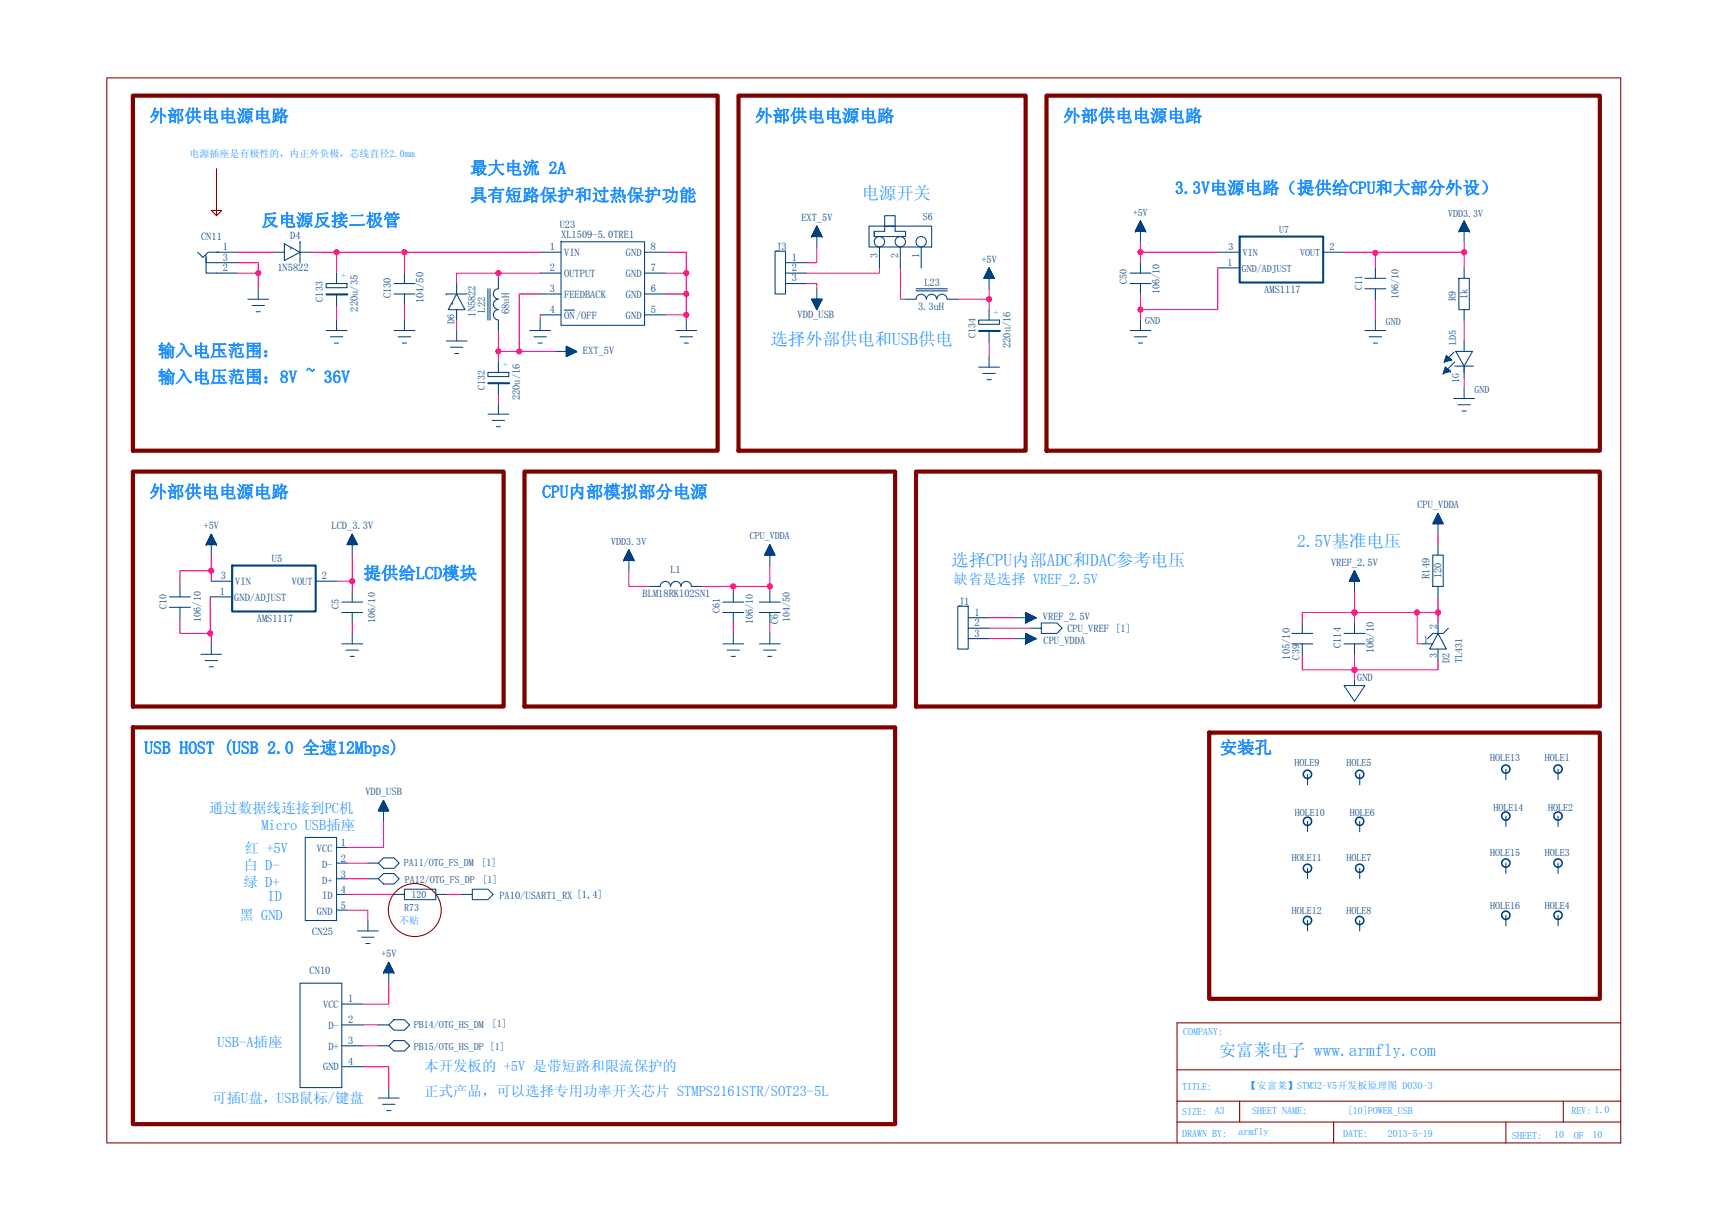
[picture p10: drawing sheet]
<svg xmlns="http://www.w3.org/2000/svg" width="420mm" height="297mm" viewBox="0 0 420 297" stroke-linecap="round" stroke-linejoin="round" font-family="sans-serif">
<g fill="none" stroke="#ff0080" stroke-width=".25">
<path d="M277.5 58.8v5.1M356.2 58.8v2.6h-21.7l.1 .1M57.8 63.9h5v2.5M57.8 66.4h5v3.9M57.8 61.4h8.8M75.5 61.4h6.4v5M81.9 74.3v3.6M81.9 61.4h16.5v5M98.4 74.1v3.8M98.4 61.4h33M111.1 77.9v2.5M121.3 66.4h-10.2v2.6"/>
<path d="M131.4 66.4h-10.1v1.3M131.4 76.6v1.3M131.4 71.5h-5.1v14M161.9 61.4h5.1v5M161.9 76.6h5.1M161.9 66.4h5.1M167 66.4v5.1h-5.1M167 71.5v6.4M196.2 69h2.5v1.3M198.7 60.1v3.8h-2.5M214 65.2v1.2h-17.8M219 65.2v7.6h1.3"/>
<path d="M233 72.8h7.6M240.6 70.3v5M277.5 61.4h19M277.5 71.5v3.8M296.3 65.2v10.1h-18.8v2.6M327 61.4h7.6v.1M334.6 61.5v3.7M334.6 72.8v5.1M356.2 61.4v3.8M356.2 77.9v5.1M121.3 80.4v7.7M121.3 95.9v2.3"/>
<path d="M135.2 85.5h-13.9M240.6 83.2v3.6M356.2 91.9v2.5M51.4 138.9h-7.6v3.8M51.4 135v6.4M85.7 135v8.9M153 138.9v3.8h5.1M187.3 137.6v5.1M349.9 130v2.5M43.8 150.3v3.8h7.6v2.5M51.1 145.2v8.9M81.9 141.4h3.8"/>
<path d="M85.7 151.6v2.5M170.8 142.7h7.6M178.4 142.7v1.2M178.4 151.6v2.5M178.4 142.7h8.9v1.2M187.3 151.6v2.5M240.6 150.3h6.4M240.6 152.8h10.2M240.6 155.4h6.4M316.8 159.2v3.8h12.7v2.5M329.5 159.2v3.8h20.4v-2.6M329.5 149h.1"/>
<path d="M329.5 143.9v5.1h-12.7v2.6M329.5 149v2.6M329.5 149h15.3M349.9 145.2v6.4M349.9 149h-5.1v7.6h1.2M329.5 163h.1M93.3 199.8v6.4h-8.9M84.4 210h5.1M84.4 213.8h5.1M84.4 217.6h11.5M108.6 217.6h3.8M84.4 221.4h5.1v2.5"/>
<path d="M94.6 239.2v5.1h-6.4M88.2 249.3h3.8M88.2 254.4h3.8M88.2 259.5h6.4v5.1"/>
</g>
<g fill="#ff0080" stroke="#ff0080" stroke-width=".24">
<circle cx="277.5" cy="75.3" r=".62"/>
<circle cx="334.6" cy="61.5" r=".62"/>
<circle cx="356.2" cy="61.3" r=".62"/>
<circle cx="277.5" cy="61.3" r=".62"/>
<circle cx="178.4" cy="142.6" r=".62"/>
<circle cx="62.8" cy="66.4" r=".62"/>
<circle cx="167" cy="66.4" r=".62"/>
<circle cx="167" cy="71.5" r=".62"/>
<circle cx="121.2" cy="66.4" r=".62"/>
<circle cx="121.2" cy="85.5" r=".62"/>
<circle cx="167" cy="76.6" r=".62"/>
<circle cx="81.9" cy="61.3" r=".62"/>
<circle cx="98.4" cy="61.3" r=".62"/>
<circle cx="126.3" cy="85.5" r=".62"/>
<circle cx="240.6" cy="72.8" r=".62"/>
<circle cx="349.8" cy="149" r=".62"/>
<circle cx="344.8" cy="149" r=".62"/>
<circle cx="329.5" cy="149" r=".62"/>
<circle cx="329.5" cy="163" r=".62"/>
<circle cx="187.3" cy="142.6" r=".62"/>
<circle cx="85.7" cy="141.4" r=".62"/>
<circle cx="51.4" cy="138.8" r=".62"/>
<circle cx="51.1" cy="154.1" r=".62"/>
</g>
<path d="M301.6 57.6h20.3v11.1h-20.3zM79.4 71.6h5.1M118.8 93.2h5.1M238.2 80.5h5.1M56.5 137.6h20.3v11.2h-20.3z" fill="none" stroke="#004080" stroke-width=".51"/>
<g fill="none" stroke="#004080" stroke-width=".25">
<path d="M69.2 59.3l3.8 2.1-3.8 2zM73 58.8h.1M73 58.8v5.1M136.5 58.8h20.3v20.3h-20.3zM211.4 55h15.3v5.1h-15.3zM212.7 56.3h2.5v-1.3h2.6v1.3h2.5v1.3h-7.6zM212.7 56.3v1.3M215.2 55v-2.5h2.6v2.5M48.1 61.4l1.3 1.2 1.2-1.2h2.6M50.1 62.1v4.3h7.7M50.1 62.6v1.3h7.7M52.7 61.4h5.1"/>
<path d="M66.6 61.4h2.6M70.7 60.3h.1M73 61.4h2.5M79.3 69h5.1v1h-5.1zM81.9 66.4v2.6M81.9 71.8v2.5M95.9 69h5M95.9 71.5h5M98.4 66.4v2.6M98.4 71.5v2.6M108.6 71.5h.1M108.6 71.5h5"/>
<path d="M110.1 73.8h.1M111.1 71.5l2 3.8h-4zM111.1 69v2.5M111.1 75.3v2.6M118.7 70.3v7.6M119.2 70.3v7.6M121.2 75.3a1.25 1.25 0 0 0-1.2 1.3 1.25 1.25 0 0 0 1.2 1.2M121.2 72.8a1.25 1.25 0 0 0-1.2 1.2 1.25 1.25 0 0 0 1.2 1.3M121.2 70.3a1.25 1.25 0 0 0-1.2 1.2 1.25 1.25 0 0 0 1.2 1.2M121.3 67.7v2.6M121.3 77.9v2.5M131.4 61.4h5.1"/>
<path d="M131.4 66.4h5.1M131.4 71.5h5.1M131.4 76.6h5.1M156.8 61.4h5.1M156.8 66.4h5.1M156.8 71.5h5.1M156.8 76.6h5.1M188.6 61.1h2.5v10.4h-2.5zM191.1 63.9h5.1M191.1 66.4h5.1M191.1 69h5.1M214 60.1v5.1"/>
<path d="M219 60.1v5.1M220.3 72.8h2.6M222.9 72.8a1.25 1.25 0 0 1 1.2-1.2 1.25 1.25 0 0 1 1.3 1.2M222.9 70.3h7.6M222.9 70.8h7.6M224.1 60.1v5.1M225.4 72.8a1.25 1.25 0 0 1 1.2-1.2 1.25 1.25 0 0 1 1.3 1.2M227.9 72.8a1.25 1.25 0 0 1 1.3-1.2 1.25 1.25 0 0 1 1.2 1.2M230.5 72.8h2.5M238.1 77.9h5.1v1h-5.1zM240.6 75.3v2.6M274.9 66.4h5.1"/>
<path d="M274.9 69h5.1M277.5 63.9v2.5M277.5 69v2.5M296.3 65.2h5M296.5 61.4h5.1M321.9 61.4h5.1M332.1 67.7h5.1M332.1 70.3h5.1M334.6 65.2v2.5M334.6 70.3v2.5M354.9 67.7h2.6v7.6h-2.6zM356.2 65.2v2.5"/>
<path d="M356.2 75.3v2.6M118.7 90.6h5.1v1h-5.1zM121.3 88.1v2.5M121.3 93.4v2.5M240.6 80.7v2.5M351.1 90.8h.1M351.2 90.6h.9M351.3 90.3h1.6M351.4 88.1h.1M351.5 89.8h.8M351.5 87.8h.9M351.6 89.6h.3"/>
<path d="M351.6 87.5h1.6M351.6 89.3v1.4M351.6 89.3h.1M351.6 89.3l1.3 1-1.8 .5zM351.7 87h.8M351.8 86.8h.4M351.9 89.5v1.1M351.9 86.5v1.4M351.9 86.5h.1M351.9 86.5l1.3 1-1.8 .6zM352.1 89.7v.8M352.1 86.7v1.1"/>
<path d="M352.4 89.9v.5M352.4 86.9v.8M352.6 90.4v-.3h-1.2v.6M352.6 87.1v.5M352.9 90.3h.1M352.9 87.6v-.3h-1.3v.6M353.2 87.5h.1M353.7 85.7l-1.1 1.1M353.9 88.1l-2.5 2.5M353.9 89.1h4.6M354.2 85.5h4l-2 3.6zM356.2 83v2.5"/>
<path d="M356.2 89.1v2.8M348.6 135h2.5v7.7h-2.5zM349.9 132.5v2.5M41.2 145.2h5.1M41.2 147.7h5.1M43.8 142.7v2.5M43.8 147.7v2.6M51.1 145.2h5.1M51.4 141.4h5.1M76.8 141.4h5.1M83.2 146.5h5M83.2 149h5"/>
<path d="M85.7 143.9v2.6M85.7 149v2.6M158.1 142.7h2.5M160.6 142.6a1.25 1.25 0 0 1 1.3-1.2 1.25 1.25 0 0 1 1.2 1.2M163.2 142.6a1.25 1.25 0 0 1 1.2-1.2 1.25 1.25 0 0 1 1.3 1.2 1.27 1.27 0 0 1 1.2-1.2 1.27 1.27 0 0 1 1.3 1.2M168.2 142.7h2.6M175.9 146.5h5M175.9 149h5M178.4 143.9v2.6M178.4 149v2.6M184.8 146.5h5M184.8 149h5"/>
<path d="M187.3 143.9v2.6M187.3 149v2.6M233 147.5h2.6v10.4h-2.6zM235.6 150.3h5M235.6 152.8h5M235.6 155.4h5M314.3 156.6h5.1M314.3 154.1h5.1M316.8 151.6v2.5M316.8 156.6v2.6M327 156.6h5.1M327 154.1h5.1"/>
<path d="M329.5 151.6v2.5M329.5 156.6v2.6M346 156.6h2.6M349.9 142.7v2.5M349.9 154.1l2 3.8h-4.1zM349.9 151.6v2.5M349.9 157.9v2.5M352.4 152.8l-1.3 1.3h-2.5l-1.3 1.3M318.1 188.4v2.5M318.1 199.8v2.6M330.8 188.4v2.5M330.8 199.8v2.6"/>
<path d="M366.4 187.1v2.6M366.4 198.5v2.6M379.1 187.1v2.6M379.1 198.5v2.6M74.3 203.7h7.6v20.2h-7.6zM81.9 206.2h2.5M81.9 210h2.5M81.9 213.8h2.5M81.9 217.6h2.5M89.5 210h2.5M89.5 213.8h2.5M92 210l1.3-1.3h2.6l1.2 1.3-1.2 1.2h-2.6z"/>
<path d="M92 213.8l1.3-1.3h2.6l1.2 1.3-1.2 1.3h-2.6zM95.9 217.6h2.5M98.4 216.3h7.6v2.6h-7.6zM106 217.6h2.6M318.1 211.2v2.6M330.8 211.2v2.6M366.4 210v2.5M379.1 210v2.5M73 239.2h10.2v25.4h-10.2zM81.9 221.4h2.5M318.1 223.9v2.6M330.8 223.9v2.6"/>
<path d="M366.4 222.7v2.5M379.1 222.7v2.5M83.2 244.3h5M83.2 249.3h5M83.2 254.4h5M83.2 259.5h5M92 249.3h2.6M92 254.4h2.6M94.6 249.3l1.3-1.2h2.5l1.3 1.2-1.3 1.3h-2.5zM94.6 254.4l1.3-1.2h2.5l1.3 1.2-1.3 1.3h-2.5z"/>
<circle cx="213.9" cy="58.8" r="1.26"/>
<circle cx="219" cy="58.8" r="1.26"/>
<circle cx="224.1" cy="58.8" r="1.26"/>
</g>
<g fill="none" stroke="#004080" stroke-width=".38">
<circle cx="318.1" cy="199.8" r="1.01"/>
<circle cx="318.1" cy="188.4" r="1.01"/>
<circle cx="330.8" cy="188.4" r="1.01"/>
<circle cx="330.8" cy="199.8" r="1.01"/>
<circle cx="366.4" cy="187.1" r="1.01"/>
<circle cx="366.4" cy="198.5" r="1.01"/>
<circle cx="379.1" cy="198.5" r="1.01"/>
<circle cx="379.1" cy="187.1" r="1.01"/>
<circle cx="318.1" cy="211.2" r="1.01"/>
<circle cx="330.8" cy="211.2" r="1.01"/>
<circle cx="366.4" cy="210" r="1.01"/>
<circle cx="379.1" cy="210" r="1.01"/>
<circle cx="318.1" cy="223.9" r="1.01"/>
<circle cx="330.8" cy="223.9" r="1.01"/>
<circle cx="366.4" cy="222.7" r="1.01"/>
<circle cx="379.1" cy="222.7" r="1.01"/>
</g>
<g fill="none" stroke="#004080" stroke-width=".24">
<path d="M197.5 57.6h.1M197.5 57.6h2.5M197.5 57.5h2.4M197.6 57.3v.3M197.6 57.4h2.3v.2M197.6 57.3h2.2M197.6 57.1v.5M197.6 57.1h2.2v.5M197.7 57h2M197.7 56.9v.7M197.7 57h2v.6M197.8 56.9h1.8"/>
<path d="M197.9 56.7v.9M197.9 56.7h1.7v.9M197.9 56.6h1.6M198 56.5v1.1M198 56.5h1.5v1.1M198 56.5h1.4M198.1 56.3v1.3M198.1 56.3h1.3v1.3M198.1 56.2h1.2M198.2 56v1.6M198.2 56.1h1.1v1.5M198.2 56h1"/>
<path d="M198.3 55.8v1.8M198.3 55.9h.9v1.7M198.3 55.8h.8M198.4 55.6v2M198.4 55.7h.7v1.9M198.4 55.6h.6M198.5 55.4v2.2M198.5 55.5h.5v2.1M198.5 55.4h.4M198.6 55.2v2.4M198.6 55.3h.3v2.3M198.6 55.2h.2"/>
<path d="M198.7 55v2.6M198.7 55.1l.1 2.5M198.7 55h.1M198.7 55l1.3 2.6h-2.5l1.2-2.6v5.1M200 57.6h.1M276.2 56.3h.1M276.2 56.2h2.5M276.3 56.1h2.3M276.4 55.8v.5M276.4 55.9h2.1M276.4 55.8h2.1M276.5 55.6v.7"/>
<path d="M276.5 55.7h1.9v.6M276.6 55.6h1.8M276.6 55.4v.9M276.6 55.5h1.7M276.7 55.4h1.6M276.7 55.2v1.1M276.7 55.3h1.5M276.7 55.2h1.5M276.8 55v1.3M276.8 55.1h1.3v1.2M276.8 55h1.3M276.9 54.8v1.5"/>
<path d="M276.9 54.9h1.1M277 54.8h1M277 54.6v1.7M277 54.7h.9M277.1 54.6h.8M277.1 54.4v1.9M277.1 54.5h.7M277.2 54.4h.6M277.2 54.3h.5M277.3 54v2.3M277.3 54.1h.3M277.4 54h.2"/>
<path d="M277.4 53.7v2.6M277.4 53.9h.1M277.5 53.8h.1M277.5 53.7l1.2 2.6h-2.5l1.3-2.6v5.1M277.5 53.8v2.5M277.6 54.1v2.2M277.7 54.2h-.4l-.1 2.1M277.7 54.3v2M277.8 54.5v1.8M277.9 54.7v1.6M278 54.9v1.4M278.2 55.3v1"/>
<path d="M278.3 55.5v.8M278.5 55.9v.4M278.6 56h-2.3v.3M278.6 56.1v.2M278.7 56.3h.1M354.9 56.3h.1M355 56v.2h2.4M355 56.1h2.4M355.1 56h2.2M355.1 55.8v.5M355.1 55.9h2.2M355.2 55.8h2"/>
<path d="M355.2 55.6v.7M355.3 55.7h1.9v.6M355.3 55.6h1.8M355.3 55.4v.9M355.3 55.5h1.8M355.4 55.4h1.6M355.4 55.2v1.1M355.4 55.3h1.6M355.5 55.2h1.4M355.5 55.1h1.4v1.2M355.7 54.8v1.5M355.7 54.9h1.1"/>
<path d="M355.7 54.8h1M355.8 54.6v1.7M355.8 54.7h.9M355.8 54.6h.8M355.8 54.4v1.9M355.8 54.5h.8M355.9 54.4h.6l.1 1.9M355.9 54.2v2.1M355.9 54.3h.6M356 54.2h.4M356.1 54v2.3M356.1 54.1h.3"/>
<path d="M356.1 54h.2M356.2 56.3v-2.6l1.3 2.6h-2.6l1.3-2.6v5.1M356.2 53.9h.1M356.2 53.8h.1M356.3 53.8v2.5M356.4 54.1v2.2M356.5 54.3v2M356.7 54.7v1.6M356.8 54.9v1.4M356.8 55h-1.2l-.1 1.3M357 55.3v1M357.1 55.5v.8"/>
<path d="M357.3 55.9v.4M357.4 56.1v.2M357.5 56.3h.1M60.3 72.8h5.1M61.3 74.3h3.1M62.3 75.8h1M62.8 70.3v2.5M81.9 77.9v2.5M98.4 77.9v2.5M131.4 77.9v2.5M137.3 75.4h2.5M167 77.9v2.5"/>
<path d="M197.5 72.8h.1M197.5 72.8h2.5M197.5 72.9h2.4M197.6 72.8v.2h2.3v-.2M197.6 73.1h2.2M197.6 72.8v.4h2.2v-.4M197.7 73.3h2M197.7 72.8v.6h2v-.6M197.8 73.5h1.8M197.9 72.8v.8h1.7v-.8M197.9 73.7h1.6M198 72.8v1h1.5v-1"/>
<path d="M198 73.9h1.4M198.1 72.8v1.2h1.3M198.1 74.1h1.2M198.2 72.8v1.4h1.1M198.2 74.3h1M198.3 72.8v1.6h.9M198.3 74.5h.8M198.4 72.8v1.8h.7M198.4 74.7h.6M198.5 72.8v2h.5M198.5 74.9h.4M198.6 72.8v2.2h.3v-2.2"/>
<path d="M198.6 75.1h.2M198.7 72.8l.1 2.4M198.7 70.3v5l1.3-2.5h-2.5l1.2 2.5M198.8 72.8v2.5M199 72.8v2.1M199.1 72.8v1.9M199.2 72.8v1.7M199.3 72.8v1.5M199.4 72.8v1.3M200 72.8h.1M239.4 67.6v.1M239.4 67.6l2.5 .1h-2.5"/>
<path d="M239.5 67.5h2.3M239.6 67.3h2.1M239.6 67.2h2v.5M239.7 67v.7M239.7 67h1.8v.7M239.8 66.9h1.7M239.9 66.7h1.5M239.9 66.5v1.2M239.9 66.6h1.5v1.1M240 66.5h1.3M240 66.3v1.4M240 66.4h1.2v1.3"/>
<path d="M240.1 66.3h1.1M240.1 66.1v1.6M240.1 66.2h1v1.5M240.2 66.1h.9M240.2 66h.8v1.7M240.3 65.7v2M240.3 65.8h.6v1.9M240.4 65.7h.5M240.4 65.5v2.2M240.4 65.6h.4v2.1M240.5 65.5h.3M240.5 65.3v2.4"/>
<path d="M240.5 65.4h.2v2.3M240.6 65.3h.1M240.6 65.2v2.5M240.6 65.2h.1M240.6 65.2l1.3 2.5h-2.5l1.2-2.5v5.1M241 65.9h-.7l-.1 1.8M241.4 67.7v-.9h-1.6v.9M241.6 67.1h-1.9l-.1 .6M241.8 67.7v-.3h-2.3v.3M277.5 77.9v2.5M334.6 77.9v2.5M79.3 80.4h5.1"/>
<path d="M80.4 81.9h3M81.4 83.5h1M95.9 80.4h5M96.9 81.9h3M97.9 83.5h1M108.6 83h5M109.6 84.5h3M110.6 86h1M111.1 80.4v2.6M121.3 98.2v2.6M128.9 80.4h5.1M129.9 81.9h3"/>
<path d="M130.9 83.5h1M137.8 85.5h2.5l-2.5-1.3v2.6l2.5-1.3h-5.1M137.8 84.5h.5M137.8 86h1.6M137.8 86.7h.1M137.8 86.6h.3M137.8 86.4h.7M137.8 86.3h.9M137.8 86.1h1.4M137.8 85.9h1.8M137.8 85.8h2M137.8 85.7h2.2"/>
<path d="M137.8 85.6h2.4M137.8 85.4h2.3l-.1 .2M137.8 85.3h2.1M137.8 85.2h1.9v.5M137.8 85.1h1.7M137.8 85h1.5M137.8 84.9h1.3M137.8 84.8h1.1M137.8 84.7h.9M137.8 84.6h.7l-.1 1.8M137.8 84.4h.3M137.8 84.3l.1 2.4"/>
<path d="M137.8 84.3v2.4M138 84.4v2.2M138.1 84.4v2.2M138.2 84.5v2M138.3 84.5v2h-.5M138.5 84.6v1.8M138.6 84.7v1.6M138.7 84.7v1.6M138.8 84.8v1.4M138.9 84.8v1.4h-1.1M139 84.9v1.2M139.1 84.9v1.2"/>
<path d="M139.2 85v1M139.3 85v1M139.4 85.1v.8M139.5 85.2v.7M139.6 85.2v.6M139.8 85.3v.4M139.9 85.3v.4M140.2 85.4v.2M140.2 85.5h.1M164.4 80.4h5.1M165.4 81.9h3.1M166.5 83.5h1"/>
<path d="M238.1 89.3h5.1M239.1 90.8h3.1M240.1 92.4h1M240.6 86.8v2.5M274.9 80.4h5.1M275.9 81.9h3.1M277 83.5h1M332.1 80.4h5.1M333.1 81.9h3M334.1 83.5h1M353.7 96.9h5M354.7 98.5h3"/>
<path d="M355.7 100h1M356.2 94.4v2.5M118.7 100.8h5.1M119.7 102.3h3.1M120.7 103.8h1.1M50.1 132.5h.1M50.2 132.4h2.4M50.2 132.2v.3M50.2 132.3h2.4M50.3 132.2h2.2M50.3 132v.5M50.3 132.1h2.2"/>
<path d="M50.4 132h2M50.4 131.8v.7M50.4 131.9h2M50.5 131.8h1.8M50.5 131.6v.9M50.5 131.7h1.7M50.6 131.6h1.6M50.6 131.5h1.6M50.7 131.2v1.3M50.7 131.3h1.4M50.8 131.2h1.2M50.8 131v1.5"/>
<path d="M50.8 131.1h1.2M50.9 131h1M50.9 130.8v1.7M50.9 130.9h.9v1.6M51 130.8h.8M51 130.6v1.9M51 130.7h.7M51.1 130.6h.6M51.1 130.5h.6M51.1 130.4v2.1M51.2 130.4h.4M51.2 130.3h.4v2.2"/>
<path d="M51.2 130.2v2.3M51.3 130.2h.2M51.3 130.1h.1M51.3 130v2.5M51.4 130h.1M51.4 130l1.3 2.5h-2.6l1.3-2.5v5M51.4 130v2.5M51.7 130.5v2M51.7 130.7v1.8M52 131.1v1.4M52.1 131.3v1.2M52.1 131.4h-1.4l-.1 1.1"/>
<path d="M52.2 131.5v1M52.2 131.7v.8M52.4 131.9v.6M52.5 132.1v.4M52.6 132.3v.2M52.7 132.5h.1M84.5 132.4h2.4M84.6 132.2h2.2M84.6 132.1v.4M84.6 132.1h2.2M84.7 132h2M84.7 131.9v.6"/>
<path d="M84.7 131.9h1.9M84.8 131.8h1.8v.7M84.8 131.7v.8M84.8 131.7h1.7M84.9 131.6h1.6M84.9 131.5v1M84.9 131.5h1.6M85 131.4h1.4M85 131.3v1.2M85 131.3h1.3M85.1 131.2h1.2M85.1 131.1v1.4"/>
<path d="M85.1 131.1h1.1M85.2 131h1M85.3 130.7v1.8M85.3 130.8h.8M85.3 130.7h.7M85.4 130.6h.6M85.4 130.5v2M85.4 130.5h.5M85.5 130.4h.4M85.5 130.3v2.2M85.5 130.3h.3M85.6 130.2h.2"/>
<path d="M85.6 130v2.5M85.6 130.1h.1M85.7 130l1.3 2.5h-2.6l1.3-2.5v5M85.7 130h.1M85.7 130v2.5M85.8 130.2v2.3M85.9 130.4v2.1M86 130.6v1.9M86.1 130.8v1.7M86.1 130.9h-.9v1.6M86.2 131v1.5M86.3 131.2v1.3"/>
<path d="M86.4 131.4v1.1M86.5 131.6v.9M86.7 132v.5M86.8 132.2v.3M86.9 132.3h-2.4v.2M86.9 132.4v.1M151.7 136.3h.1M151.7 136.3h2.6M151.8 136.2h2.4M151.8 136.1v.2M151.8 136.1h2.4v.2M151.9 136h2.2"/>
<path d="M151.9 136.3v-.4h2.2v.4M152 135.8h2M152 135.6v.7M152 135.7h2v.6M152.1 135.6h1.8M152.1 135.4v.9M152.1 135.5h1.8v.8M152.2 135.4h1.6M152.2 135.2v1.1M152.2 135.3h1.6v1M152.3 135.2h1.4M152.3 135v1.3"/>
<path d="M152.3 135.1h1.4v1.2M152.4 135h1.2M152.4 134.8v1.5M152.4 134.9h1.2v1.4M152.5 134.8h1M152.5 134.6v1.7M152.5 134.7h.9v1.6M152.6 134.6h.8M152.6 134.5h.8v1.8M152.7 134.2v2.1M152.7 134.3h.6v2M152.8 134.2h.4"/>
<path d="M152.9 134v2.3M152.9 134.1h.3v2.2M152.9 134h.2M152.9 133.8v2.5M152.9 133.9l.1 2.4M153 133.8h.1M153 133.8l1.3 2.5h-2.6l1.3-2.5v5.1M153.3 134.4h-.6l-.1 1.9M154.3 136.3h.1M186.1 135h2.4M186.1 134.9v.1M186.1 134.9h2.4"/>
<path d="M186.2 134.8h2.2M186.2 134.7v.3M186.2 134.7h2.2M186.3 134.6h2M186.4 134.4h1.8M186.4 134.3v.7M186.4 134.3h1.8v.7M186.5 134.2h1.6M186.5 134.1v.9M186.5 134.1h1.6M186.6 134h1.4M186.6 133.9v1.1"/>
<path d="M186.6 133.9h1.3M186.7 133.8h1.2M186.7 133.6v1.4M186.7 133.7h1.1M186.8 133.4v1.6M186.8 133.6h1M186.8 133.5h.9M186.9 133.2v1.8M186.9 133.4h.8v1.6M186.9 133.3h.8M187 133v2M187 133.2h.6"/>
<path d="M187 133.1h.5l.1 1.9M187.1 132.8v2.2M187.1 132.9h.4M187.1 132.8h.3M187.2 132.6v2.4M187.2 132.8h.2M187.2 132.7h.1M187.3 132.5l1.3 2.5h-2.6l1.3-2.5v5.1M187.3 132.5v2.5M187.3 132.5h.1M187.4 132.7v2.3M187.5 132.9v2.1"/>
<path d="M187.8 133.5v1.5M187.9 133.7v1.3M188 133.9v1.1M188.1 134.1v.9M188.2 134.5h-1.9v.5M188.3 134.5v.5M188.4 134.7v.3M328.9 140v1.4M329 140h1.1M329 139.8v1.6M329 139.9h1v1.5M329.1 139.8h.9"/>
<path d="M329.1 139.6v1.8M329.1 139.7h.8v1.7M329.2 139.6h.7M329.2 139.4v2M329.2 139.4h.6v2M329.3 139.4h.5M329.3 139.1v2.3M329.3 139.3h.4v2.1M329.4 139.1h.3M329.4 138.9v2.5M329.4 139h.2v2.4M329.5 138.9h.1"/>
<path d="M329.5 138.9v2.5M329.5 138.9l1.3 2.5h-2.5l1.2-2.5v5M348.6 127.3v.1M348.6 127.4h2.5M348.7 127.3h2.3M348.7 127.1v.3M348.7 127.2h2.3M348.8 127.1h2.1M348.8 126.9v.5M348.8 127h2.1v.4M348.9 126.9h1.9M348.9 126.7v.7"/>
<path d="M348.9 126.7h1.9M349 126.7h1.7M349 126.4v1M349 126.6h1.7M349.1 126.4h1.5M349.2 126.3h1.4v1.1M349.2 126v1.4M349.2 126.2h1.3M349.3 126h1.1M349.3 125.8v1.6M349.3 125.9h1.1M349.4 125.8h.9"/>
<path d="M349.5 125.6v1.8M349.5 125.7h.8M349.5 125.6h.7M349.6 125.4v2M349.6 125.5h.6M349.6 125.4h.5M349.7 125.2v2.2M349.7 125.3h.4M349.7 125.2h.3M349.7 125v2.4M349.7 125.1h.3M349.8 125h.1"/>
<path d="M349.9 127.4v-2.5l1.2 2.5h-2.5l1.3-2.5v5.1M349.9 124.9h.1M350 125.1v2.3M350.1 125.3v2.1M350.2 125.5v1.9M350.3 125.7v1.7M350.4 125.9v1.5M350.5 126.1v1.3M350.5 126.2h-1.3v1.2M350.7 126.5v.9M350.8 126.7v.7M351 127.1v.3"/>
<path d="M351.1 127.3v.1M48.9 159.2h5M51.4 156.6v2.6M83.2 156.6h5M84.2 158.2h3M85.2 159.7h1M85.7 154.1v2.5M175.9 156.6h5M176.9 158.2h3M177.9 159.7h1M178.4 154.1v2.5M184.8 156.6h5"/>
<path d="M185.8 158.2h3M186.8 159.7h1M187.3 154.1v2.5M247 150.3h5.1l-2.6 1.3v-2.6l2.6 1.3M247 155.4h5.1l-2.6 1.2v-2.5l2.6 1.3M249.5 151.6h.1M249.5 149h.1M249.5 149.5h1v1.5M249.5 149.9h1.8v.7M249.5 151.4h.3M249.5 151.2h.7M249.5 151.1h.9"/>
<path d="M249.5 151h1.1M249.5 150.9h1.3M249.5 150.8h1.5M249.5 150.7h1.8M249.5 150.6h1.9M249.5 150.5h2.2M249.5 150.4h2.4M249.5 150.3h2.6M249.5 150.2h2.5M249.5 150.1h2.3M249.5 150h2.1M249.5 149.8h1.7"/>
<path d="M249.5 149.7h1.4M249.5 149.6h1.3M249.5 149.4h.8M249.5 149.3h.6M249.5 149.2h.4M249.5 156.6h.1M249.5 154.1h.1M249.5 156.4h.5M249.5 156.3h.7M249.5 156.1h1.1M249.5 156h1.3M249.5 155.9h1.5"/>
<path d="M249.5 155.8h1.8M249.5 155.7h1.9M249.5 155.6h2.2M249.5 155.5h2.4M249.5 155.4h2.6M249.5 155.3h2.5M249.5 155.2h2.3M249.5 155.1h2.1M249.5 155h1.8v.7M249.5 154.9h1.7M249.5 154.8h1.4M249.5 154.7h1.3"/>
<path d="M249.5 154.6h1v1.5M249.5 154.5h.8M249.5 154.4h.6M249.5 154.3h.4M249.5 154.2h.2M249.6 154.1l-.1 2.4h.3M249.7 149.1v2.3M249.7 154.2v2.3M249.7 149.1h-.1v2.4M249.8 149.2v2.2M249.8 154.2v2.3M249.9 149.2v2.1"/>
<path d="M249.9 154.3v2.1M250 149.3v2h-.5M250 154.3v2.1M250.1 149.3v1.9M250.1 154.4v1.9M250.2 149.4v1.8M250.2 154.4v1.9M250.3 149.4v1.7M250.3 154.5v1.7M250.4 149.5v1.6M250.4 154.5v1.7h-.9M250.6 149.6v1.4"/>
<path d="M250.6 154.6v1.5M250.7 149.6v1.3M250.7 154.7v1.3M250.8 149.7v1.2M250.8 154.7v1.3M250.8 152.8h2.5v-1.2h3.8l1.3 1.2-1.3 1.3h-3.8v-1.3M250.9 149.7v1.1M250.9 154.8v1.1M251 149.8v1M251 154.9v1M251.1 149.8v.9M251.1 154.9v.9"/>
<path d="M251.2 149.9v.8M251.2 154.9v.9M251.4 150v.6M251.4 155v.7M251.5 150v.5M251.5 155.1v.5M251.6 150.1v.4M251.6 155.2v.4M251.7 150.1v.3M251.7 155.2v.3M251.8 150.2v.2M251.8 155.3v.1"/>
<path d="M251.9 150.2v.1M251.9 155.3v.1M252 150.3h.1M252 155.4h.1M328.3 141.4h2.5M328.3 141.2v.2M328.3 141.3l2.5 .1M328.4 141.2h2.3M328.4 141.4v-.3h2.3v.3M328.5 141h2.1M328.5 140.8v.6M328.5 140.9h2v.5"/>
<path d="M328.6 140.8h1.9M328.6 140.6v.8M328.6 140.7h1.8v.7M328.7 140.6h1.7M328.7 141.4v-.9h1.7v.9M328.8 140.4h1.5M328.8 140.2v1.2M328.8 140.3h1.5v1.1M328.9 140.2h1.3M328.9 140.1h1.2v1.3M49.9 160.7h3M50.9 162.2h1"/>
<path d="M329.5 165.5v1.3h-2.5l2.5 3.8 2.6-3.8h-2.6M92 197.3h2.6M92.1 197.1v.2M92.1 197.2l2.4 .1M92.1 197.1h2.4M92.2 197.3v-.3h2.2v.3M92.2 196.9h2.2M92.3 196.7v.6M92.3 196.8h2v.5M92.3 196.7h2M92.4 196.5v.8M92.4 196.6h1.8v.7"/>
<path d="M92.4 196.4h1.8M92.5 196.3v1M92.5 196.4h1.6v.9M92.6 196.3h1.5M92.6 196.1v1.2M92.6 196.2h1.4v1.1M92.6 196h1.4M92.7 195.9v1.4M92.7 195.9h1.2v1.4M92.7 195.9h1.2M92.8 195.6v1.7M92.8 195.7h1v1.6"/>
<path d="M92.8 195.6h1M92.9 195.4v1.9M92.9 195.5h.8v1.8M93 195.4h.7M93 195.2v2.1M93 195.3h.6v2M93.1 195.2h.5M93.1 195.1h.4v2.2M93.2 194.8v2.5M93.2 194.9h.2v2.4M93.2 194.8h.2M93.3 194.7v2.6"/>
<path d="M93.3 194.7h.1M93.3 194.7l1.3 2.6h-2.6l1.3-2.6v5.1M93.5 195h-.4v2.3M112.4 217.6h2.5v-1.3h3.8l1.3 1.3-1.3 1.3h-3.8v-1.3M87 226.5h5M88 228h3M89 229.5h1M89.5 223.9v2.6M93.3 236.6h.1M93.4 236.6h2.4M93.4 236.4v.2M93.4 236.5h2.3"/>
<path d="M93.5 236.4h2.2M93.5 236.2v.4M93.5 236.3h2.1M93.6 236.2h2M93.6 236v.6M93.6 236.1h1.9v.5M93.7 236h1.8M93.7 235.9h1.7M93.8 235.7h1.5M93.9 235.4v1.2M93.9 235.5h1.3M94 235.4h1.2"/>
<path d="M94 235.1v1.5M94 235.3h1.1M94.1 235.2h1M94.1 234.9v1.7M94.1 235.1h.9M94.2 235h.8M94.2 234.7v1.9M94.2 234.9h.7M94.3 234.8h.6M94.3 234.5v2.1M94.3 234.7h.5M94.4 234.5h.4"/>
<path d="M94.4 234.3v2.3M94.4 234.5h.3M94.5 234.4h.2M94.5 234.1v2.5M94.5 234.3l.1 2.3M94.6 234.1h.1M94.6 234.1l1.3 2.5h-2.6l1.3-2.5v5.1M94.7 234.4v2.2M94.8 234.6v2M94.9 234.8v1.8M95 235v1.6M95.1 235.2v1.4"/>
<path d="M95.2 235.4v1.2M95.3 235.6h-1.5v1M95.3 235.6v1M95.4 235.8h-1.7v.8M95.4 235.8v.8M95.6 236.2v.4M95.7 236.4v.2M95.9 236.6h.1M92 267.1h5.1M93.1 268.6h3M94.1 270.2h1M94.6 264.6v2.5"/>
</g>
<path d="M32.3 23.3h142.3v86.3h-142.3zM179.7 23.3h69.8v86.3h-69.8zM254.6 23.3h134.6v86.3h-134.6zM32.3 114.7h90.2v57.2h-90.2zM127.6 114.7h90.2v57.2h-90.2zM222.9 114.7h166.3v57.2h-166.3zM32.3 177h185.5v96.5h-185.5zM294.2 178.2h95v64.8h-95z" fill="none" stroke="#800000" stroke-width="1"/>
<g fill="none" stroke="#800000" stroke-width=".25">
<path d="M26 18.9h368.3v259.1h-368.3zM51.4 51.2h2.5l-1.2 1.3zM52.7 41v11.5M394.3 248.8h-107.9v29.2M286.4 260.3h107.9M286.4 273h107.9M286.4 267.9h107.9M301.6 267.9v5.1M324.5 273v5M366.4 273v5M380.3 267.9v5.1"/>
<circle cx="100.9" cy="221.4" r="6.4"/>
</g>
<g font-size="4.2" fill="#2291ff">
<text x="36.4" y="29.6">外部供电电源电路</text>
<text x="183.7" y="29.6">外部供电电源电路</text>
<text x="258.7" y="29.6">外部供电电源电路</text>
<text x="114.4" y="42.3">最大电流 2A</text>
<text x="285.8" y="47.1">3.3V电源电路（提供给CPU和大部分外设）</text>
<text x="114.4" y="48.9">具有短路保护和过热保护功能</text>
<text x="209.6" y="48.4">电源开关</text>
<text x="63.6" y="55">反电源反接二极管</text>
<text x="187.5" y="84">选择外部供电和USB供电</text>
<text x="38.4" y="86.8">输入电压范围：</text>
<text x="38.4" y="93.1">输入电压范围：8V ~ 36V</text>
<text x="36.4" y="121.1">外部供电电源电路</text>
<text x="131.9" y="121.1">CPU内部模拟部分电源</text>
<text x="231.5" y="137.6">选择CPU内部ADC和DAC参考电压</text>
<text x="315.6" y="133">2.5V基准电压</text>
<text x="88.5" y="140.9">提供给LCD模块</text>
<text x="35.1" y="183.3">USB HOST (USB 2.0 全速12Mbps)</text>
<text x="296.8" y="183.3">安装孔</text>
<text x="296.5" y="257">安富莱电子 www.armfly.com</text>
</g>
<g font-size="3.5" fill="#2291ff">
<text x="232" y="142.2">缺省是选择 VREF_2.5V</text>
<text x="50.9" y="197.8">通过数据线连接到PC机</text>
<text x="63.6" y="201.9">Micro USB插座</text>
<text x="59.5" y="207.5">红 +5V</text>
<text x="59.3" y="211.5">白 D-</text>
<text x="59.3" y="215.8">绿 D+</text>
<text x="65.1" y="219.2">ID</text>
<text x="58.3" y="223.7">黑 GND</text>
<text x="52.9" y="254.7">USB-A插座</text>
<text x="103.2" y="260.6">本开发板的 +5V 是带短路和限流保护的</text>
<text x="51.7" y="268.4">可插U盘，USB鼠标/键盘</text>
<text x="103.2" y="266.7">正式产品，可以选择专用功率开关芯片 STMPS2161STR/SOT23-5L</text>
</g>
<g font-size="2.5" fill="#004080">
<text x="195" y="53.7">EXT_5V</text>
<text x="48.9" y="58.4">CN11</text>
<text x="70.6" y="58.1">D4</text>
<text x="136.2" y="55.5">U23</text>
<text x="136.5" y="58">XL1509-5.0TRE1</text>
<text x="54.2" y="60.9">1</text>
<text x="54.2" y="63.4">3</text>
<text x="54.2" y="65.9">2</text>
<text x="67.5" y="66">1N5822</text>
<text x="133.7" y="60.9">1</text>
<text x="133.7" y="65.9">2</text>
<text x="137.3" y="62.3">VIN</text>
<text x="152.3" y="62.3">GND</text>
<text x="158.3" y="65.9">7</text>
<text x="158.3" y="60.9">8</text>
<text x="188.9" y="60.8">J3</text>
<text x="192.6" y="63.4">1</text>
<text x="192.6" y="65.9">2</text>
<text x="238.7" y="63.9">+5V</text>
<text x="133.7" y="71">3</text>
<text x="137.3" y="67.4">OUTPUT</text>
<text x="152.3" y="67.4">GND</text>
<text x="158.3" y="71">6</text>
<text x="192.6" y="68.5">3</text>
<text x="224.9" y="69.6">L23</text>
<text x="307.6" y="71.3">AMS1117</text>
<text x="87" y="75.8" transform="rotate(-90 87 75.8)">220u/35</text>
<text x="95.1" y="72.5" transform="rotate(-90 95.1 72.5)">C130</text>
<text x="103" y="73.8" transform="rotate(-90 103 73.8)">104/50</text>
<text x="115.7" y="77" transform="rotate(-90 115.7 77)">1N5822</text>
<text x="118" y="76.1" transform="rotate(-90 118 76.1)">L22</text>
<text x="123.8" y="76.4" transform="rotate(-90 123.8 76.4)">68uH</text>
<text x="133.7" y="76.1">4</text>
<text x="137.3" y="72.5">FEEDBACK</text>
<text x="137.3" y="77.5">ON/OFF</text>
<text x="152.3" y="77.5">GND</text>
<text x="152.3" y="72.5">GND</text>
<text x="158.3" y="76.1">5</text>
<text x="194" y="77.4">VDD_USB</text>
<text x="223.4" y="75.4">3.3uH</text>
<text x="141.8" y="86">EXT_5V</text>
<text x="245.8" y="84.7" transform="rotate(-90 245.8 84.7)">220u/16</text>
<text x="126.4" y="97.4" transform="rotate(-90 126.4 97.4)">220u/16</text>
<text x="344.8" y="123.6">CPU_VDDA</text>
<text x="49.5" y="128.7">+5V</text>
<text x="80.7" y="128.7">LCD_3.3V</text>
<text x="66.1" y="136.6">U5</text>
<text x="323.8" y="137.6">VREF_2.5V</text>
<text x="53.7" y="140.9">3</text>
<text x="57.2" y="142.3">VIN</text>
<text x="71" y="142.3">VOUT</text>
<text x="78.3" y="140.9">2</text>
<text x="163.1" y="139.4">L1</text>
<text x="347.8" y="140.8" transform="rotate(-90 347.8 140.8)">R149</text>
<text x="350.7" y="140.7" transform="rotate(-90 350.7 140.7)">120</text>
<text x="53.5" y="144.7">1</text>
<text x="57" y="146.1">GND/ADJUST</text>
<text x="156.3" y="145.2">BLM18RK102SN1</text>
<text x="233.3" y="147.1">J1</text>
<text x="237.1" y="149.8">1</text>
<text x="62.5" y="151.3">AMS1117</text>
<text x="237.1" y="152.3">2</text>
<text x="237.1" y="154.9">3</text>
<text x="253.7" y="150.8">VREF_2.5V</text>
<text x="259.7" y="153.8">CPU_VREF [1]</text>
<text x="253.9" y="156.7">CPU_VDDA</text>
<text x="313.8" y="160.4" transform="rotate(-90 313.8 160.4)">105/10</text>
<text x="326.2" y="157.6" transform="rotate(-90 326.2 157.6)">C114</text>
<text x="334.2" y="158.9" transform="rotate(-90 334.2 158.9)">106/10</text>
<text x="330.2" y="165.8">GND</text>
<text x="88.9" y="193.5">VDD_USB</text>
<text x="77.1" y="207.3">VCC</text>
<text x="82.9" y="205.9">1</text>
<text x="82.9" y="209.7">2</text>
<text x="78.4" y="211.1">D-</text>
<text x="78.4" y="214.9">D+</text>
<text x="82.9" y="213.5">3</text>
<text x="78.4" y="218.8">ID</text>
<text x="82.9" y="217.3">4</text>
<text x="82.9" y="221.1">5</text>
<text x="121.5" y="218.6">PA10/USART1_RX [1,4]</text>
<text x="76" y="227.4">CN25</text>
<text x="77.1" y="222.6">GND</text>
<text x="92.7" y="232.8">+5V</text>
<text x="75.3" y="236.9">CN10</text>
<text x="78.6" y="245.2">VCC</text>
<text x="84.7" y="243.8">1</text>
<text x="79.9" y="250.3">D-</text>
<text x="84.7" y="248.8">2</text>
<text x="79.9" y="255.3">D+</text>
<text x="84.7" y="253.9">3</text>
<text x="78.6" y="260.4">GND</text>
<text x="84.7" y="259">4</text>
</g>
<g font-size="2.4" fill="#2291ff">
<text x="46.1" y="38.2">电源插座是有极性的，内正外负极，芯线直径2.0mm</text>
<text x="84.4" y="67.7" transform="rotate(-90 84.4 67.7)">+</text>
<text x="243.2" y="76.6" transform="rotate(-90 243.2 76.6)">+</text>
<text x="123.8" y="89.3" transform="rotate(-90 123.8 89.3)">+</text>
<text x="97.1" y="224.7">不贴</text>
<text x="287.9" y="251.9">COMPANY:</text>
<text x="287.6" y="265.1">TITLE:</text>
<text x="303.4" y="265">【安富莱】STM32-V5开发板原理图 D030-3</text>
<text x="287.6" y="271.2">SIZE:</text>
<text x="295.6" y="271.1">A3</text>
<text x="304.6" y="270.9">SHEET NAME:</text>
<text x="327.9" y="271.1">[10]POWER_USB</text>
<text x="382.4" y="270.9">REV: 1.0</text>
<text x="287.6" y="276.5">DRAWN BY:</text>
<text x="301.3" y="276.2">armfly</text>
<text x="326.7" y="276.5">DATE:</text>
<text x="337.7" y="276.7">2013-5-19</text>
<text x="367.9" y="277">SHEET:</text>
<text x="378.1" y="276.9">10</text>
<text x="382.9" y="277">OF</text>
<text x="387.4" y="276.9">10</text>
</g>
<g font-size="2.4" fill="#004080">
<text x="224.5" y="53.4">S6</text>
<text x="275.6" y="52.5">+5V</text>
<text x="352.4" y="52.7">VDD3.3V</text>
<text x="311.2" y="56.6">U7</text>
<text x="213.5" y="62.8" transform="rotate(-90 213.5 62.8)">3</text>
<text x="218.5" y="62.8" transform="rotate(-90 218.5 62.8)">2</text>
<text x="223.6" y="62.8" transform="rotate(-90 223.6 62.8)">1</text>
<text x="298.6" y="64.7">1</text>
<text x="298.9" y="60.9">3</text>
<text x="302.4" y="62.3">VIN</text>
<text x="316.3" y="62.3">VOUT</text>
<text x="323.4" y="60.9">2</text>
<text x="274.2" y="69.1" transform="rotate(-90 274.2 69.1)">C50</text>
<text x="282.1" y="71.5" transform="rotate(-90 282.1 71.5)">106/10</text>
<text x="302.1" y="66.1">GND/ADJUST</text>
<text x="331.4" y="70.6" transform="rotate(-90 331.4 70.6)">C11</text>
<text x="78.6" y="73.4" transform="rotate(-90 78.6 73.4)">C133</text>
<text x="340.2" y="72.7" transform="rotate(-90 340.2 72.7)">106/10</text>
<text x="354.2" y="73.3" transform="rotate(-90 354.2 73.3)">R9</text>
<text x="357" y="72.8" transform="rotate(-90 357 72.8)">1k</text>
<text x="110.6" y="78.8" transform="rotate(-90 110.6 78.8)">D6</text>
<text x="237.3" y="82.3" transform="rotate(-90 237.3 82.3)">C134</text>
<text x="278.6" y="78.9">GND</text>
<text x="337.2" y="79.1">GND</text>
<text x="354.2" y="83.9" transform="rotate(-90 354.2 83.9)">LD5</text>
<text x="118" y="95" transform="rotate(-90 118 95)">C132</text>
<text x="355" y="93.1" transform="rotate(-90 355 93.1)">1G</text>
<text x="358.7" y="95.7">GND</text>
<text x="182.4" y="131.2">CPU_VDDA</text>
<text x="148.7" y="132.5">VDD3.3V</text>
<text x="40.5" y="148.1" transform="rotate(-90 40.5 148.1)">C10</text>
<text x="82.4" y="148.1" transform="rotate(-90 82.4 148.1)">C5</text>
<text x="175.1" y="149.1" transform="rotate(-90 175.1 149.1)">C61</text>
<text x="48.9" y="151.2" transform="rotate(-90 48.9 151.2)">106/10</text>
<text x="91.3" y="151.5" transform="rotate(-90 91.3 151.5)">106/10</text>
<text x="183.1" y="151.9" transform="rotate(-90 183.1 151.9)">106/10</text>
<text x="189.3" y="151.8" transform="rotate(-90 189.3 151.8)">C6</text>
<text x="192.2" y="151.3" transform="rotate(-90 192.2 151.3)">104/50</text>
<text x="349.6" y="153.1" transform="rotate(-90 349.6 153.1)">2</text>
<text x="316.1" y="160.4" transform="rotate(-90 316.1 160.4)">C39</text>
<text x="346.4" y="156.4">1</text>
<text x="349.6" y="160.1" transform="rotate(-90 349.6 160.1)">3</text>
<text x="352.6" y="161.4" transform="rotate(-90 352.6 161.4)">D2</text>
<text x="355.7" y="161.4" transform="rotate(-90 355.7 161.4)">TL431</text>
<text x="362.6" y="185.1">HOLE13</text>
<text x="375.9" y="185.1">HOLE1</text>
<text x="314.9" y="186.4">HOLE9</text>
<text x="327.6" y="186.4">HOLE5</text>
<text x="363.3" y="197.3">HOLE14</text>
<text x="376.6" y="197.3">HOLE2</text>
<text x="315.1" y="198.6">HOLE10</text>
<text x="328.4" y="198.6">HOLE6</text>
<text x="314.3" y="209.6">HOLE11</text>
<text x="327.6" y="209.6">HOLE7</text>
<text x="362.6" y="208.3">HOLE15</text>
<text x="375.9" y="208.3">HOLE3</text>
<text x="98.2" y="210.8">PA11/OTG_FS_DM</text>
<text x="98.5" y="214.8">PA12/OTG_FS_DP</text>
<text x="117.1" y="210.8">[1]</text>
<text x="117.4" y="214.8">[1]</text>
<text x="98.3" y="221.7">R73</text>
<text x="100.1" y="218.4">120</text>
<text x="362.6" y="221.1">HOLE16</text>
<text x="375.9" y="221.1">HOLE4</text>
<text x="314.3" y="222.4">HOLE12</text>
<text x="327.6" y="222.4">HOLE8</text>
<text x="100.7" y="250">PB14/OTG_HS_DM</text>
<text x="119.7" y="249.9">[1]</text>
<text x="100.7" y="255.5">PB15/OTG_HS_DP [1]</text>
</g>
</svg>
